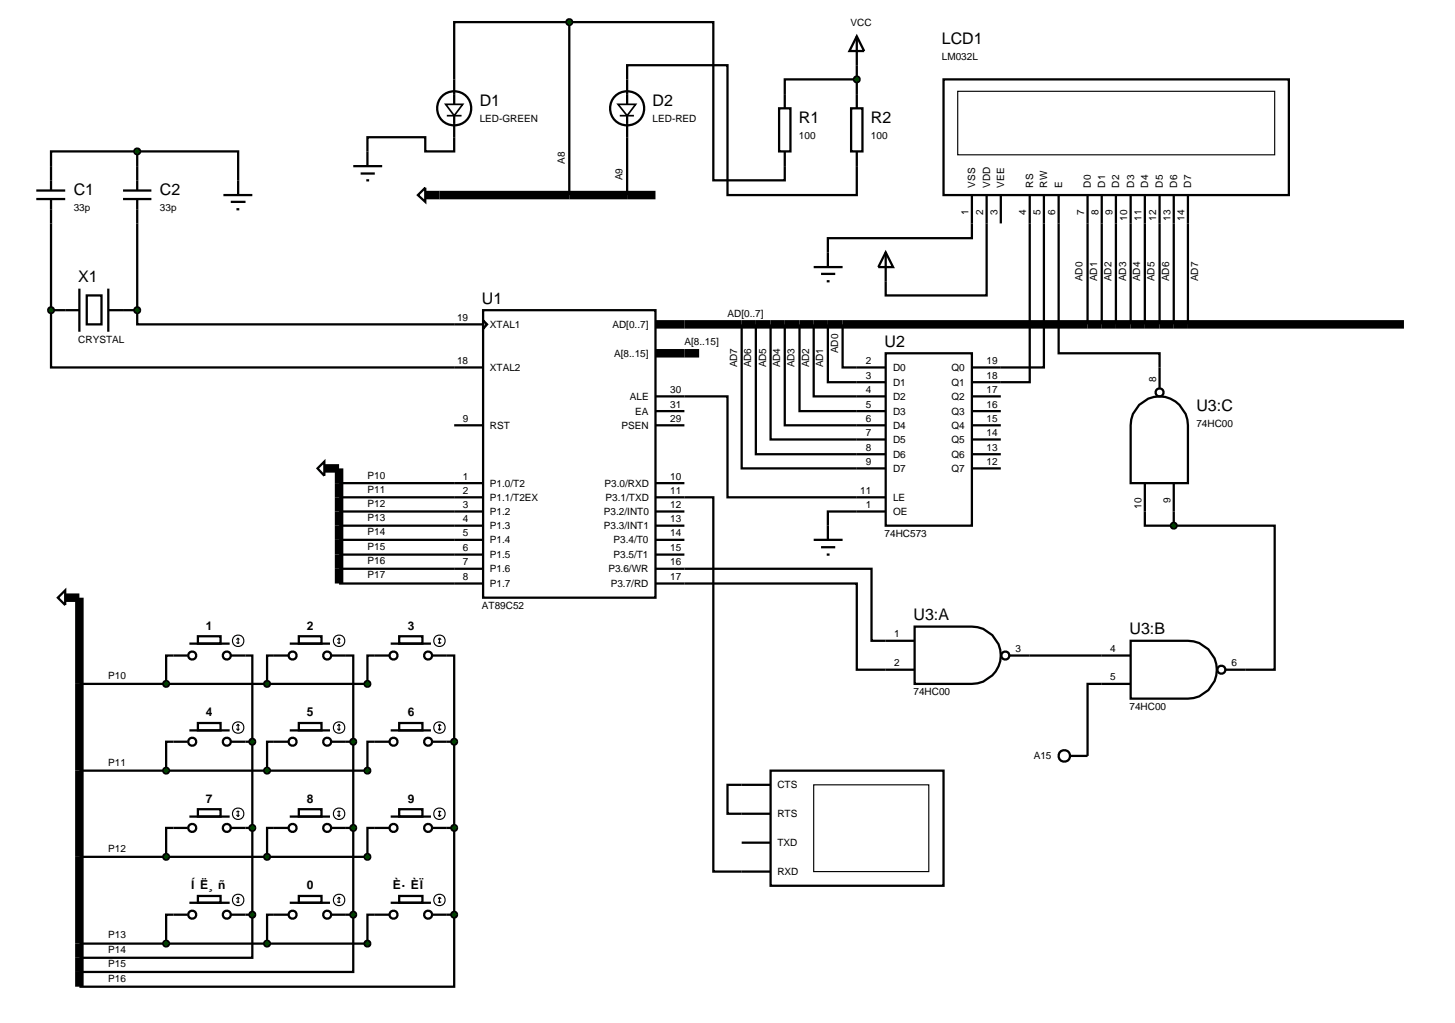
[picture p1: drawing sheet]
<svg xmlns="http://www.w3.org/2000/svg" width="257mm" height="180mm" viewBox="0 0 257 180" stroke-linecap="round" stroke-linejoin="round" font-family="sans-serif">
<path d="M77.5 34.4h38.1M120.7 57.2h126.9M120.7 62.3h2.6M59.8 82.6v20.3M11.5 105.4h2.5v68.6" fill="none" stroke="#000" stroke-width="1.5" stroke-linecap="butt"/>
<g fill="none" stroke="#000" stroke-width=".4">
<path d="M100.4 3.9h25.4v27.9h12.6v-2.5M100.4 3.9h-20.3v10.1M100.4 3.9v30.5M110.6 14v-2.5h17.7v22.9h22.8v-5.1M151.1 14h-12.7v2.6M151.1 11.5v5.1M9 39.4v15.3M24.2 26.7h17.8v5.1M24.2 26.7h-15.2v2.6M24.2 26.7v2.6M24.2 39.4v15.3M80.1 24.2v2.5h-5.1v-2.5h-10.2v2.5"/>
<path d="M110.6 24.2v10.2M171.4 39.4v2.6h-25.4v2.5M174 39.4v12.7h-17.8v-2.5M181.6 39.4v28h-5.1M184.1 39.4v25.4h-7.6M186.7 39.4v22.9h17.8v2.5M191.8 39.4v17.8M194.3 39.4v17.8M196.8 39.4v17.8M199.4 39.4v17.8M201.9 39.4v17.8M204.5 39.4v17.8"/>
<path d="M207 39.4v17.8M209.5 39.4v17.8M9 54.7v10.1h71.1M9 54.7h2.5M21.7 54.7h2.5M24.2 54.7v2.5h55.9M130.8 57.2v25.4h20.3M133.3 57.2v22.9h17.8M135.9 57.2v20.3h15.2M138.4 57.2v17.8h12.7M141 57.2v15.3h10.1M143.5 57.2v12.7h7.6"/>
<path d="M146 57.2v10.2h5.1M148.6 57.2v7.6h2.5M120.7 69.9h7.6v17.8h22.8M59.8 97.8h20.3M59.8 95.2h20.3M59.8 92.7h20.3M59.8 90.2h20.3M59.8 87.7h20.3M59.8 85.2h20.3M120.7 87.7h5.1v66h5M151.1 90.2h-5.1v2.5M201.9 90.2v2.5h5.1"/>
<path d="M207 92.7h17.8v25.4h-5.1M207 90.2v2.5M10.2 105.4l1.3-1.3v2.6zM33.1 115.6h-3.8v5M33.4 113.5h7.1M34.9 112.2h4v1.3h-4zM40.7 115.6h3.8v15.2M50.9 115.6h-3.8v5M51.1 113.5h7.1M52.7 112.2h4v1.3h-4zM58.5 115.6h3.8v15.2M59.8 102.9h20.3"/>
<path d="M59.8 100.3h20.3M68.7 115.6h-3.9v5h-50.8M68.9 113.5h7.1M70.4 112.2h4.1v1.3h-4.1zM76.3 115.6h3.8v15.2M120.7 100.3h33v12.7h2.5M120.7 102.9h30.4v15.2h5.1M181.6 115.6h12.7M33.1 130.8h-3.8v5.1M33.4 128.8h7.1M34.9 127.5h4v1.3h-4zM40.7 130.8h3.8"/>
<path d="M44.5 130.8v30.5M50.9 130.8h-3.8v5.1M51.1 128.8h7.1M52.7 127.5h4v1.3h-4zM58.5 130.8h3.8M62.3 130.8v30.5M68.7 130.8h-3.9v5.1h-50.8M68.9 128.8h7.1M70.4 127.5h4.1v1.3h-4.1zM76.3 130.8h3.8M80.1 130.8v30.5M130.8 138.4h-2.5v5.1h2.5"/>
<path d="M194.3 120.6h-2.5v12.7M33.1 146h-3.8v5.1M33.4 144h7.1M33.4 159.2h7.1M34.9 142.7h4v1.3h-4zM34.9 158h4v1.2h-4zM40.7 146h3.8M50.9 146h-3.8v5.1M51.1 144h7.1M52.7 142.7h4v1.3h-4zM58.5 146h3.8M68.7 146h-3.9v5.1h-50.8"/>
<path d="M68.9 144h7.1M68.9 159.2h7.1M70.4 142.7h4.1v1.3h-4.1zM70.4 158h4.1v1.2h-4.1zM76.3 146h3.8M33.1 161.3h-3.8v5.1M40.7 161.3h3.8M44.5 161.3v7.6h-30.5M48.3 161.3h-1.2v5.1M61 161.3h1.3M62.3 161.3v10.1h-48.3M68.7 161.3h-3.9v5.1h-50.8"/>
<path d="M76.3 161.3h3.8M80.1 161.3v12.7h-66.1"/>
<circle cx="33.9" cy="115.6" r=".7"/>
<circle cx="40" cy="115.6" r=".7"/>
<circle cx="51.6" cy="115.6" r=".7"/>
<circle cx="57.7" cy="115.6" r=".7"/>
<circle cx="69.4" cy="115.6" r=".7"/>
<circle cx="75.5" cy="115.6" r=".7"/>
<circle cx="33.9" cy="130.8" r=".7"/>
<circle cx="40" cy="130.8" r=".7"/>
<circle cx="51.6" cy="130.8" r=".7"/>
<circle cx="57.7" cy="130.8" r=".7"/>
<circle cx="69.4" cy="130.8" r=".7"/>
<circle cx="75.5" cy="130.8" r=".7"/>
<circle cx="33.9" cy="146" r=".7"/>
<circle cx="40" cy="146" r=".7"/>
<circle cx="51.6" cy="146" r=".7"/>
<circle cx="57.7" cy="146" r=".7"/>
<circle cx="69.4" cy="146" r=".7"/>
<circle cx="75.5" cy="146" r=".7"/>
<circle cx="33.9" cy="161.3" r=".7"/>
<circle cx="40" cy="161.3" r=".7"/>
<circle cx="69.4" cy="161.3" r=".7"/>
<circle cx="75.5" cy="161.3" r=".7"/>
</g>
<g fill="none" stroke="#000" stroke-width=".2">
<path d="M41.7 113.3l.3 .2M42 112.5v1M42 112.5l-.3 .3M42 112.5l.2 .3M42.2 113.3l-.2 .2M59.5 113.3l.3 .2M59.8 112.5v1M59.8 112.5l-.3 .3M59.8 112.5l.2 .3M60 113.3l-.2 .2M77.3 113.3l.2 .2M77.5 112.5v1"/>
<path d="M77.5 112.5l-.2 .3M77.5 112.5l.3 .3M77.8 113.3l-.3 .2M41.7 128.5l.3 .3M42 127.7v1.1M42 127.7l-.3 .3M42 127.7l.2 .3M42.2 128.5l-.2 .3M59.5 128.5l.3 .3M59.8 127.7v1.1M59.8 127.7l-.3 .3M59.8 127.7l.2 .3"/>
<path d="M60 128.5l-.2 .3M77.3 128.5l.2 .3M77.5 127.7v1.1M77.5 127.7l-.2 .3M77.5 127.7l.3 .3M77.8 128.5l-.3 .3M41.7 143.7l.3 .3M41.7 159l.3 .2M42 143v1M42 158.2v1M42 143l-.3 .2M42 143l.2 .2"/>
<path d="M42 158.2l-.3 .3M42 158.2l.2 .3M42.2 143.7l-.2 .3M42.2 159l-.2 .2M59.5 143.7l.3 .3M59.8 143v1M59.8 143l-.3 .2M59.8 143l.2 .2M60 143.7l-.2 .3M77.3 143.7l.2 .3M77.3 159l.2 .2M77.5 143v1"/>
<path d="M77.5 158.2v1M77.5 143l-.2 .2M77.5 143l.3 .2M77.5 158.2l-.2 .3M77.5 158.2l.3 .3M77.8 143.7l-.3 .3M77.8 159l-.3 .2"/>
<circle cx="42" cy="113" r="1.01"/>
<circle cx="59.8" cy="113" r="1.01"/>
<circle cx="77.5" cy="113" r="1.01"/>
<circle cx="42" cy="128.3" r="1.01"/>
<circle cx="59.8" cy="128.3" r="1.01"/>
<circle cx="77.5" cy="128.3" r="1.01"/>
<circle cx="42" cy="143.5" r="1.01"/>
<circle cx="42" cy="158.7" r="1.01"/>
<circle cx="59.8" cy="143.5" r="1.01"/>
<circle cx="77.5" cy="143.5" r="1.01"/>
<circle cx="77.5" cy="158.7" r="1.01"/>
</g>
<g fill="#004000" stroke="#000" stroke-width=".4">
<path d="M64.5 120.2l.3-.1-.5 .5zM64.8 120.1l.4 .2 .1 .3zM65.3 120.6l-.1 .3-.4 .2zM64.3 120.6l.5 .5-.4-.2z"/>
<path d="M46.7 120.3l.4-.2-.5 .5zM47.1 120.1l.3 .1 .2 .4zM47.6 120.6l-.1 .3-.4 .2zM46.6 120.6l.5 .5-.3-.1z"/>
<path d="M29 120.2l.3-.1-.5 .5zM29.3 120.1l.3 .1 .2 .4zM29.8 120.6l-.2 .4-.3 .1zM28.8 120.6l.5 .5-.4-.2z"/>
<path d="M64.5 135.5l.3-.1-.5 .5zM64.8 135.4l.3 .1 .2 .4zM65.3 135.9l-.1 .3-.4 .2zM64.3 135.9l.5 .5-.4-.2z"/>
<path d="M46.7 135.6l.4-.2-.5 .5zM47.1 135.4l.3 .1 .2 .4zM47.6 135.9l-.1 .3-.4 .2zM46.6 135.9l.5 .5-.3-.1z"/>
<path d="M29 135.5l.3-.1-.5 .5zM29.3 135.4l.3 .1 .2 .4zM29.8 135.9l-.2 .4-.3 .1zM28.8 135.9l.5 .5-.4-.2z"/>
<path d="M28.9 150.8l.4-.2-.5 .5zM29.3 150.6l.4 .2 .1 .3zM29.8 151.1l-.2 .4-.3 .1zM28.8 151.1l.5 .5-.3-.1z"/>
<path d="M46.7 150.8l.4-.2-.5 .5zM47.1 150.6l.4 .2 .1 .3zM47.1 151.6l.5-.5-.2 .4zM46.6 151.1l.5 .5-.3-.1z"/>
<path d="M64.4 150.8l.4-.2-.5 .5zM64.8 150.6l.4 .2 .1 .3zM64.8 151.6l.5-.5-.2 .4zM64.3 151.1l.5 .5-.4-.2z"/>
<path d="M29 166l.3-.1-.5 .5zM29.3 165.9l.3 .1 .2 .4zM29.8 166.4l-.2 .4-.3 .1zM28.8 166.4l.5 .5-.4-.2z"/>
<path d="M64.5 166l.3-.1-.5 .5zM64.8 165.9l.3 .1 .2 .4zM64.8 166.9l.5-.5-.1 .3zM64.3 166.4l.5 .5-.4-.2z"/>
<path d="M79.8 130.4l.3-.1-.5 .5zM80.1 130.3l.3 .1 .2 .4zM80.6 130.8l-.2 .4-.3 .1zM79.6 130.8l.5 .5-.4-.2z"/>
<path d="M79.8 145.6l.3-.1-.5 .5zM80.1 145.5l.3 .1 .2 .4zM80.6 146l-.2 .4-.3 .1zM79.6 146l.5 .5-.4-.2z"/>
<path d="M79.8 160.9l.3-.1-.5 .5zM80.1 160.8l.3 .1 .2 .4zM80.6 161.3l-.2 .4-.3 .1zM79.6 161.3l.5 .5-.4-.2z"/>
<path d="M61.9 145.7l.4-.2-.5 .5zM62.3 145.5l.3 .1 .2 .4zM62.3 146.5l.5-.5-.1 .3zM61.8 146l.5 .5-.4-.2z"/>
<path d="M62 130.4l.3-.1-.5 .5zM62.3 130.3l.3 .1 .2 .4zM62.3 131.3l.5-.5-.2 .4zM61.8 130.8l.5 .5-.3-.1z"/>
<path d="M44.1 130.5l.4-.2-.5 .5zM44.5 130.3l.4 .2 .1 .3zM45 130.8l-.1 .3-.4 .2zM44 130.8l.5 .5-.3-.1z"/>
<path d="M44.1 145.7l.4-.2-.5 .5zM44.5 145.5l.4 .2 .1 .3zM45 146l-.1 .3-.4 .2zM44 146l.5 .5-.3-.1z"/>
<path d="M44.1 161l.4-.2-.5 .5zM44.5 160.8l.4 .2 .1 .3zM45 161.3l-.1 .3-.4 .2zM44 161.3l.5 .5-.3-.1z"/>
</g>
<g fill="#004000">
<path d="M64.8 120.1l.5 .5-.5 .5-.5-.5z"/>
<path d="M46.6 120.6l.5-.5 .5 .5-.5 .5z"/>
<path d="M29.3 120.1l.5 .5-.5 .5-.5-.5z"/>
<path d="M64.8 135.4l.5 .5-.5 .5-.5-.5z"/>
<path d="M46.6 135.9l.5-.5 .5 .5-.5 .5z"/>
<path d="M28.8 135.9l.5-.5 .5 .5-.5 .5z"/>
<path d="M28.8 151.1l.5-.5 .5 .5-.5 .5z"/>
<path d="M46.6 151.1l.5-.5 .5 .5-.5 .5z"/>
<path d="M64.8 150.6l.5 .5-.5 .5-.5-.5z"/>
<path d="M28.8 166.4l.5-.5 .5 .5-.5 .5z"/>
<path d="M64.8 165.9l.5 .5-.5 .5-.5-.5z"/>
<path d="M80.1 130.3l.5 .5-.5 .5-.5-.5z"/>
<path d="M80.1 145.5l.5 .5-.5 .5-.5-.5z"/>
<path d="M80.1 160.8l.5 .5-.5 .5-.5-.5z"/>
<path d="M61.8 146l.5-.5 .5 .5-.5 .5z"/>
<path d="M62.3 130.3l.5 .5-.5 .5-.5-.5z"/>
<path d="M44 130.8l.5-.5 .5 .5-.5 .5z"/>
<path d="M44 146l.5-.5 .5 .5-.5 .5z"/>
<path d="M44 161.3l.5-.5 .5 .5-.5 .5z"/>
</g>
<g fill="none" stroke="#000" stroke-width=".4">
<path d="M6.4 35.1h5.1M6.4 33.6h5.1M9 29.3v4.3M9 35.1v4.3M21.7 35.1h5M21.7 33.6h5M24.2 29.3v4.3M24.2 35.1v4.3M39.4 34.4h5.1M40.7 35.6h2.6M41.7 36.9h.5M42 31.8v2.6"/>
<path d="M11.5 54.7h2.5M14 50.9v7.6M15.3 52.1h2.6v5.1h-2.6zM19.1 50.9v7.6M19.1 54.7h2.6M80.1 57.2h5.1M85.2 54.7h30.4v50.7h-30.4zM85.2 56.5l.7 .7-.7 .8zM80.1 64.8h5.1M80.1 75h5.1M115.6 75h5.1M115.6 69.9h5.1"/>
<path d="M115.6 72.5h5.1M57.2 81.4v2.5l-1.2-1.3zM80.1 85.2h5.1M80.1 87.7h5.1M80.1 90.2h5.1M80.1 92.7h5.1M80.1 95.2h5.1M80.1 97.8h5.1M115.6 85.2h5.1M115.6 87.7h5.1M115.6 90.2h5.1M115.6 92.7h5.1"/>
<path d="M115.6 95.2h5.1M115.6 97.8h5.1M80.1 102.9h5.1M80.1 100.3h5.1M115.6 102.9h5.1M115.6 100.3h5.1"/>
</g>
<path d="M115.6 57.2h5.1M115.6 62.3h5.1M57.2 82.6h2.6" fill="none" stroke="#000" stroke-width="1.5" stroke-linecap="butt"/>
<g fill="#004000" stroke="#000" stroke-width=".4">
<path d="M23.8 26.4l.4-.2-.5 .5zM24.2 26.2l.3 .1 .2 .4zM24.2 27.2l.5-.5-.2 .4zM23.7 26.7l.5 .5-.4-.2z"/>
<path d="M8.6 54.4l.4-.2-.5 .5zM9 54.2l.4 .2 .1 .3zM9 55.2l.5-.5-.1 .3zM8.5 54.7l.5 .5-.3-.1z"/>
<path d="M23.8 54.4l.4-.2-.5 .5zM24.2 54.2l.3 .1 .2 .4zM24.2 55.2l.5-.5-.2 .4zM23.7 54.7l.5 .5-.4-.2z"/>
</g>
<g fill="#004000">
<path d="M23.7 26.7l.5-.5 .5 .5-.5 .5z"/>
<path d="M8.5 54.7l.5-.5 .5 .5-.5 .5z"/>
<path d="M23.7 54.7l.5-.5 .5 .5-.5 .5z"/>
</g>
<g fill="none" stroke="#000" stroke-width=".4">
<path d="M143.5 47.1h5.1M144.8 48.3h2.5M145.8 49.6h.5M146 44.5v2.6M200.9 71.4a5 5 0 0 1 5.5-1.1 5 5 0 0 1 3.1 4.7v10.2h-10.1v-10.2l.1-1 .3-1zM204.5 64.8v3.6M201.9 85.2v5M207 85.2v5M156.2 113h5.1M156.2 118.1h5.1M161.3 110.5h10.1a5.1 5.1 0 0 1 5.1 5 5.1 5.1 0 0 1-5.1 5.1h-10.1zM178 115.6h3.6"/>
<path d="M194.3 115.6h5.1M199.4 113h10.1a5.1 5.1 0 0 1 5.1 5.1 5.1 5.1 0 0 1-5.1 5.1h-10.1zM216.1 118.1h3.6M194.3 120.6h5.1"/>
<circle cx="204.5" cy="69.2" r=".7"/>
<circle cx="177.3" cy="115.6" r=".7"/>
<circle cx="215.4" cy="118.1" r=".7"/>
</g>
<path d="M206.7 92.3l.3-.1-.5 .5zM207 92.2l.4 .2 .1 .3zM207 93.2l.5-.5-.2 .4zM206.5 92.7l.5 .5-.3-.1z" fill="#004000" stroke="#000" stroke-width=".4"/>
<path d="M207 92.2l.5 .5-.5 .5-.5-.5z" fill="#004000"/>
<g fill="none" stroke="#000" stroke-width=".4">
<path d="M166.4 14h60.9v20.4h-60.9zM171.4 34.4v5M174 34.4v5M176.5 34.4v5M181.6 34.4v5M184.1 34.4v5M186.7 34.4v5M191.8 34.4v5M194.3 34.4v5M196.8 34.4v5M199.4 34.4v5M201.9 34.4v5"/>
<path d="M204.5 34.4v5M207 34.4v5M209.5 34.4v5M156.2 44.5l1.3 2.6h-2.6zM156.2 44.5v5.1M151.1 64.8h5.1M151.1 67.4h5.1M151.1 69.9h5.1M151.1 72.5h5.1M151.1 75h5.1M151.1 77.5h5.1M156.2 62.3h15.2v30.4h-15.2z"/>
<path d="M171.4 64.8h5.1M171.4 67.4h5.1M171.4 69.9h5.1M171.4 72.5h5.1M171.4 75h5.1M171.4 77.5h5.1M143.5 95.2h5.1M144.8 96.5h2.5M145.8 97.8h.5M146 92.7v2.5M151.1 80.1h5.1M151.1 82.6h5.1"/>
<path d="M151.1 87.7h5.1M151.1 90.2h5.1M171.4 80.1h5.1M171.4 82.6h5.1M130.8 138.4h5.1M135.9 135.9h30.5v20.3h-30.5zM188.7 133.3h3.1M51.1 159.2h7.1M52.7 158h4v1.2h-4zM130.8 153.7h5.1M130.8 143.5h5.1M130.8 148.6h5.1"/>
<path d="M48.3 161.3h2.6M58.5 161.3h2.5"/>
<circle cx="187.7" cy="133.3" r="1.01"/>
<circle cx="51.6" cy="161.3" r=".7"/>
<circle cx="57.7" cy="161.3" r=".7"/>
</g>
<g fill="none" stroke="#000" stroke-width=".2">
<path d="M168.9 16.1h55.9v11.2h-55.9zM143.5 138.4h20.3v15.3h-20.3zM59.5 159l.3 .2M59.8 158.2v1M59.8 158.2l-.3 .3M59.8 158.2l.2 .3M60 159l-.2 .2"/>
<circle cx="59.8" cy="158.7" r="1.01"/>
</g>
<g fill="#004000" stroke="#000" stroke-width=".4">
<path d="M46.7 166.1l.4-.2-.5 .5zM47.1 165.9l.3 .1 .2 .4zM47.1 166.9l.5-.5-.1 .3zM46.6 166.4l.5 .5-.3-.1z"/>
<path d="M61.9 161l.4-.2-.5 .5zM62.3 160.8l.3 .1 .2 .4zM62.8 161.3l-.1 .3-.4 .2zM61.8 161.3l.5 .5-.4-.2z"/>
</g>
<g fill="#004000">
<path d="M46.6 166.4l.5-.5 .5 .5-.5 .5z"/>
<path d="M61.8 161.3l.5-.5 .5 .5-.5 .5z"/>
</g>
<g fill="none" stroke="#000" stroke-width=".4">
<path d="M80.1 14v4.4M110.6 14v4.4M137.4 19.1h2v7.6h-2zM138.4 16.6v2.5M150.1 19.1h2v7.6h-2zM151.1 6.4l1.3 2.6h-2.6zM151.1 6.4v5.1M151.1 16.6v2.5M62.3 29.3h5.1M63.6 30.6h2.5M64.6 31.8h.5M64.8 26.7v2.6"/>
<path d="M73.7 34.4l1.3-1.3v2.5zM80.1 20.4v3.8M110.6 20.4v3.8M138.4 26.7v2.6M151.1 26.7v2.6"/>
<circle cx="80.1" cy="19.1" r="3"/>
<circle cx="110.6" cy="19.1" r="3"/>
</g>
<path d="M78.6 18.4h3l-1.5 2zM109 18.4h3.1l-1.5 2zM78.8 20.4h2.6M109.3 20.4h2.5" fill="none" stroke="#000" stroke-width=".3"/>
<path d="M75 34.4h2.5" fill="none" stroke="#000" stroke-width="1.5" stroke-linecap="butt"/>
<g fill="#004000" stroke="#000" stroke-width=".4">
<path d="M150.8 13.6l.3-.1-.5 .5zM151.1 13.5l.3 .1 .2 .4zM151.6 14l-.1 .3-.4 .2zM150.6 14l.5 .5-.4-.2z"/>
<path d="M100.1 3.5l.3-.1-.5 .5zM100.4 3.4l.3 .1 .2 .4zM100.4 4.4l.5-.5-.2 .4zM99.9 3.9l.5 .5-.4-.2z"/>
</g>
<g fill="#004000">
<path d="M150.6 14l.5-.5 .5 .5-.5 .5z"/>
<path d="M100.4 3.4l.5 .5-.5 .5-.5-.5z"/>
</g>
<g font-size="2.8">
<text x="166.1" y="7.8">LCD1</text>
<text x="84.6" y="18.7">D1</text>
<text x="115.1" y="18.7">D2</text>
<text x="140.9" y="21.7">R1</text>
<text x="153.6" y="21.7">R2</text>
<text x="13" y="34.4">C1</text>
<text x="28.2" y="34.4">C2</text>
<text x="13.8" y="49.8">X1</text>
<text x="85" y="53.6">U1</text>
<text x="156" y="61.2">U2</text>
<text x="211" y="72.5">U3:C</text>
<text x="161.1" y="109.4">U3:A</text>
<text x="199.2" y="111.9">U3:B</text>
</g>
<g font-size="2.1">
<text x="36.3" y="111.1">1</text>
<text x="54.1" y="111.1">2</text>
<text x="71.9" y="111.1">3</text>
<text x="36.3" y="126.3">4</text>
<text x="54.1" y="126.3">5</text>
<text x="71.9" y="126.3">6</text>
<text x="36.3" y="141.6">7</text>
<text x="54.1" y="141.6">8</text>
<text x="71.9" y="141.6">9</text>
<text x="33.7" y="156.8">ÍË¸ñ</text>
<text x="54.1" y="156.8">0</text>
<text x="69.3" y="156.8">È·ÈÏ</text>
</g>
<g font-size="1.8">
<text x="150" y="4.5">VCC</text>
<text x="166.1" y="10.6">LM032L</text>
<text x="84.6" y="21.5">LED-GREEN</text>
<text x="115.1" y="21.5">LED-RED</text>
<text x="99.6" y="28.9" transform="rotate(-90 99.6 28.9)">A8</text>
<text x="140.9" y="24.5">100</text>
<text x="153.6" y="24.5">100</text>
<text x="109.8" y="31.8" transform="rotate(-90 109.8 31.8)">A9</text>
<text x="172" y="33.1" transform="rotate(-90 172 33.1)">VSS</text>
<text x="174.6" y="33.1" transform="rotate(-90 174.6 33.1)">VDD</text>
<text x="177.1" y="33.1" transform="rotate(-90 177.1 33.1)">VEE</text>
<text x="182.2" y="33.1" transform="rotate(-90 182.2 33.1)">RS</text>
<text x="184.7" y="33.1" transform="rotate(-90 184.7 33.1)">RW</text>
<text x="187.3" y="33.1" transform="rotate(-90 187.3 33.1)">E</text>
<text x="192.4" y="33.1" transform="rotate(-90 192.4 33.1)">D0</text>
<text x="194.9" y="33.1" transform="rotate(-90 194.9 33.1)">D1</text>
<text x="197.4" y="33.1" transform="rotate(-90 197.4 33.1)">D2</text>
<text x="200" y="33.1" transform="rotate(-90 200 33.1)">D3</text>
<text x="202.5" y="33.1" transform="rotate(-90 202.5 33.1)">D4</text>
<text x="205.1" y="33.1" transform="rotate(-90 205.1 33.1)">D5</text>
<text x="207.6" y="33.1" transform="rotate(-90 207.6 33.1)">D6</text>
<text x="210.1" y="33.1" transform="rotate(-90 210.1 33.1)">D7</text>
<text x="13" y="37.2">33p</text>
<text x="28.2" y="37.2">33p</text>
<text x="170.8" y="37.9" transform="rotate(-90 170.8 37.9)">1</text>
<text x="173.4" y="37.9" transform="rotate(-90 173.4 37.9)">2</text>
<text x="175.9" y="37.9" transform="rotate(-90 175.9 37.9)">3</text>
<text x="181" y="37.9" transform="rotate(-90 181 37.9)">4</text>
<text x="183.5" y="37.9" transform="rotate(-90 183.5 37.9)">5</text>
<text x="186.1" y="37.9" transform="rotate(-90 186.1 37.9)">6</text>
<text x="191.2" y="37.9" transform="rotate(-90 191.2 37.9)">7</text>
<text x="193.7" y="37.9" transform="rotate(-90 193.7 37.9)">8</text>
<text x="196.2" y="37.9" transform="rotate(-90 196.2 37.9)">9</text>
<text x="198.8" y="38.9" transform="rotate(-90 198.8 38.9)">10</text>
<text x="201.3" y="38.9" transform="rotate(-90 201.3 38.9)">11</text>
<text x="203.9" y="38.9" transform="rotate(-90 203.9 38.9)">12</text>
<text x="206.4" y="38.9" transform="rotate(-90 206.4 38.9)">13</text>
<text x="208.9" y="38.9" transform="rotate(-90 208.9 38.9)">14</text>
<text x="190.9" y="49.6" transform="rotate(-90 190.9 49.6)">AD0</text>
<text x="193.5" y="49.6" transform="rotate(-90 193.5 49.6)">AD1</text>
<text x="196" y="49.6" transform="rotate(-90 196 49.6)">AD2</text>
<text x="198.6" y="49.6" transform="rotate(-90 198.6 49.6)">AD3</text>
<text x="201.1" y="49.6" transform="rotate(-90 201.1 49.6)">AD4</text>
<text x="203.6" y="49.6" transform="rotate(-90 203.6 49.6)">AD5</text>
<text x="206.2" y="49.6" transform="rotate(-90 206.2 49.6)">AD6</text>
<text x="211.3" y="49.6" transform="rotate(-90 211.3 49.6)">AD7</text>
<text x="80.6" y="56.6">19</text>
<text x="86.4" y="57.8">XTAL1</text>
<text x="108" y="57.8">AD[0..7]</text>
<text x="128.3" y="55.9">AD[0..7]</text>
<text x="13.8" y="60.5">CRYSTAL</text>
<text x="80.6" y="64.2">18</text>
<text x="86.4" y="65.4">XTAL2</text>
<text x="108.3" y="62.9">A[8..15]</text>
<text x="120.7" y="60.9">A[8..15]</text>
<text x="130" y="64.8" transform="rotate(-90 130 64.8)">AD7</text>
<text x="132.5" y="64.8" transform="rotate(-90 132.5 64.8)">AD6</text>
<text x="135.1" y="64.8" transform="rotate(-90 135.1 64.8)">AD5</text>
<text x="137.6" y="64.8" transform="rotate(-90 137.6 64.8)">AD4</text>
<text x="140.1" y="64.8" transform="rotate(-90 140.1 64.8)">AD3</text>
<text x="142.7" y="64.8" transform="rotate(-90 142.7 64.8)">AD2</text>
<text x="145.2" y="64.8" transform="rotate(-90 145.2 64.8)">AD1</text>
<text x="147.8" y="62.3" transform="rotate(-90 147.8 62.3)">AD0</text>
<text x="152.7" y="64.2">2</text>
<text x="157.5" y="65.4">D0</text>
<text x="167.8" y="65.4">Q0</text>
<text x="174" y="64.2">19</text>
<text x="111.1" y="70.5">ALE</text>
<text x="118.2" y="69.3">30</text>
<text x="118.2" y="71.9">31</text>
<text x="152.7" y="66.8">3</text>
<text x="152.7" y="69.3">4</text>
<text x="152.7" y="71.9">5</text>
<text x="157.5" y="68">D1</text>
<text x="157.5" y="70.5">D2</text>
<text x="167.8" y="68">Q1</text>
<text x="167.8" y="70.5">Q2</text>
<text x="174" y="66.8">18</text>
<text x="174" y="69.3">17</text>
<text x="174" y="71.9">16</text>
<text x="203.9" y="67.4" transform="rotate(-90 203.9 67.4)">8</text>
<text x="81.6" y="74.4">9</text>
<text x="86.4" y="75.6">RST</text>
<text x="109.6" y="75.6">PSEN</text>
<text x="112" y="73.1">EA</text>
<text x="118.2" y="74.4">29</text>
<text x="152.7" y="74.4">6</text>
<text x="152.7" y="76.9">7</text>
<text x="157.5" y="73.1">D3</text>
<text x="157.5" y="75.6">D4</text>
<text x="167.8" y="73.1">Q3</text>
<text x="167.8" y="75.6">Q4</text>
<text x="174" y="74.4">15</text>
<text x="174" y="76.9">14</text>
<text x="211" y="75.3">74HC00</text>
<text x="152.7" y="79.5">8</text>
<text x="152.7" y="82">9</text>
<text x="157.5" y="78.1">D5</text>
<text x="157.5" y="80.7">D6</text>
<text x="157.5" y="83.2">D7</text>
<text x="167.8" y="78.1">Q5</text>
<text x="167.8" y="80.7">Q6</text>
<text x="167.8" y="83.2">Q7</text>
<text x="174" y="79.5">13</text>
<text x="174" y="82">12</text>
<text x="64.8" y="89.4">P12</text>
<text x="64.8" y="86.9">P11</text>
<text x="64.8" y="84.4">P10</text>
<text x="81.6" y="84.6">1</text>
<text x="81.6" y="87.1">2</text>
<text x="81.6" y="89.6">3</text>
<text x="86.4" y="85.8">P1.0/T2</text>
<text x="86.4" y="88.3">P1.1/T2EX</text>
<text x="106.6" y="85.8">P3.0/RXD</text>
<text x="106.8" y="88.3">P3.1/TXD</text>
<text x="118.2" y="84.6">10</text>
<text x="118.2" y="87.1">11</text>
<text x="118.2" y="89.6">12</text>
<text x="151.7" y="87.1">11</text>
<text x="152.7" y="89.6">1</text>
<text x="157.5" y="88.3">LE</text>
<text x="201.3" y="89.7" transform="rotate(-90 201.3 89.7)">10</text>
<text x="206.4" y="88.7" transform="rotate(-90 206.4 88.7)">9</text>
<text x="64.8" y="94.4">P14</text>
<text x="64.8" y="91.9">P13</text>
<text x="81.6" y="92.1">4</text>
<text x="81.6" y="94.6">5</text>
<text x="86.4" y="90.8">P1.2</text>
<text x="86.4" y="93.3">P1.3</text>
<text x="86.4" y="95.8">P1.4</text>
<text x="106.5" y="90.8">P3.2/INT0</text>
<text x="106.5" y="93.3">P3.3/INT1</text>
<text x="108.2" y="95.8">P3.4/T0</text>
<text x="118.2" y="92.1">13</text>
<text x="118.2" y="94.6">14</text>
<text x="156" y="94.7">74HC573</text>
<text x="157.5" y="90.8">OE</text>
<text x="64.8" y="102">P17</text>
<text x="64.8" y="99.5">P16</text>
<text x="64.8" y="97">P15</text>
<text x="81.6" y="97.2">6</text>
<text x="81.6" y="99.7">7</text>
<text x="86.4" y="98.4">P1.5</text>
<text x="86.4" y="100.9">P1.6</text>
<text x="107.3" y="100.9">P3.6/WR</text>
<text x="108.2" y="98.4">P3.5/T1</text>
<text x="118.2" y="99.7">16</text>
<text x="118.2" y="97.2">15</text>
<text x="81.6" y="102.3">8</text>
<text x="85" y="107.4">AT89C52</text>
<text x="86.4" y="103.5">P1.7</text>
<text x="107.7" y="103.5">P3.7/RD</text>
<text x="118.2" y="102.3">17</text>
<text x="157.7" y="112.4">1</text>
<text x="19.1" y="119.8">P10</text>
<text x="157.7" y="117.5">2</text>
<text x="179.1" y="115">3</text>
<text x="195.8" y="115">4</text>
<text x="195.8" y="120">5</text>
<text x="217.2" y="117.5">6</text>
<text x="161.1" y="122.6">74HC00</text>
<text x="199.2" y="125.2">74HC00</text>
<text x="19.1" y="135.1">P11</text>
<text x="182.3" y="133.9">A15</text>
<text x="137.1" y="139">CTS</text>
<text x="137.1" y="144.1">RTS</text>
<text x="137.1" y="149.2">TXD</text>
<text x="19.1" y="150.3">P12</text>
<text x="137.1" y="154.3">RXD</text>
<text x="19.1" y="165.5">P13</text>
<text x="19.1" y="173.2">P16</text>
<text x="19.1" y="168.1">P14</text>
<text x="19.1" y="170.6">P15</text>
</g>
</svg>
